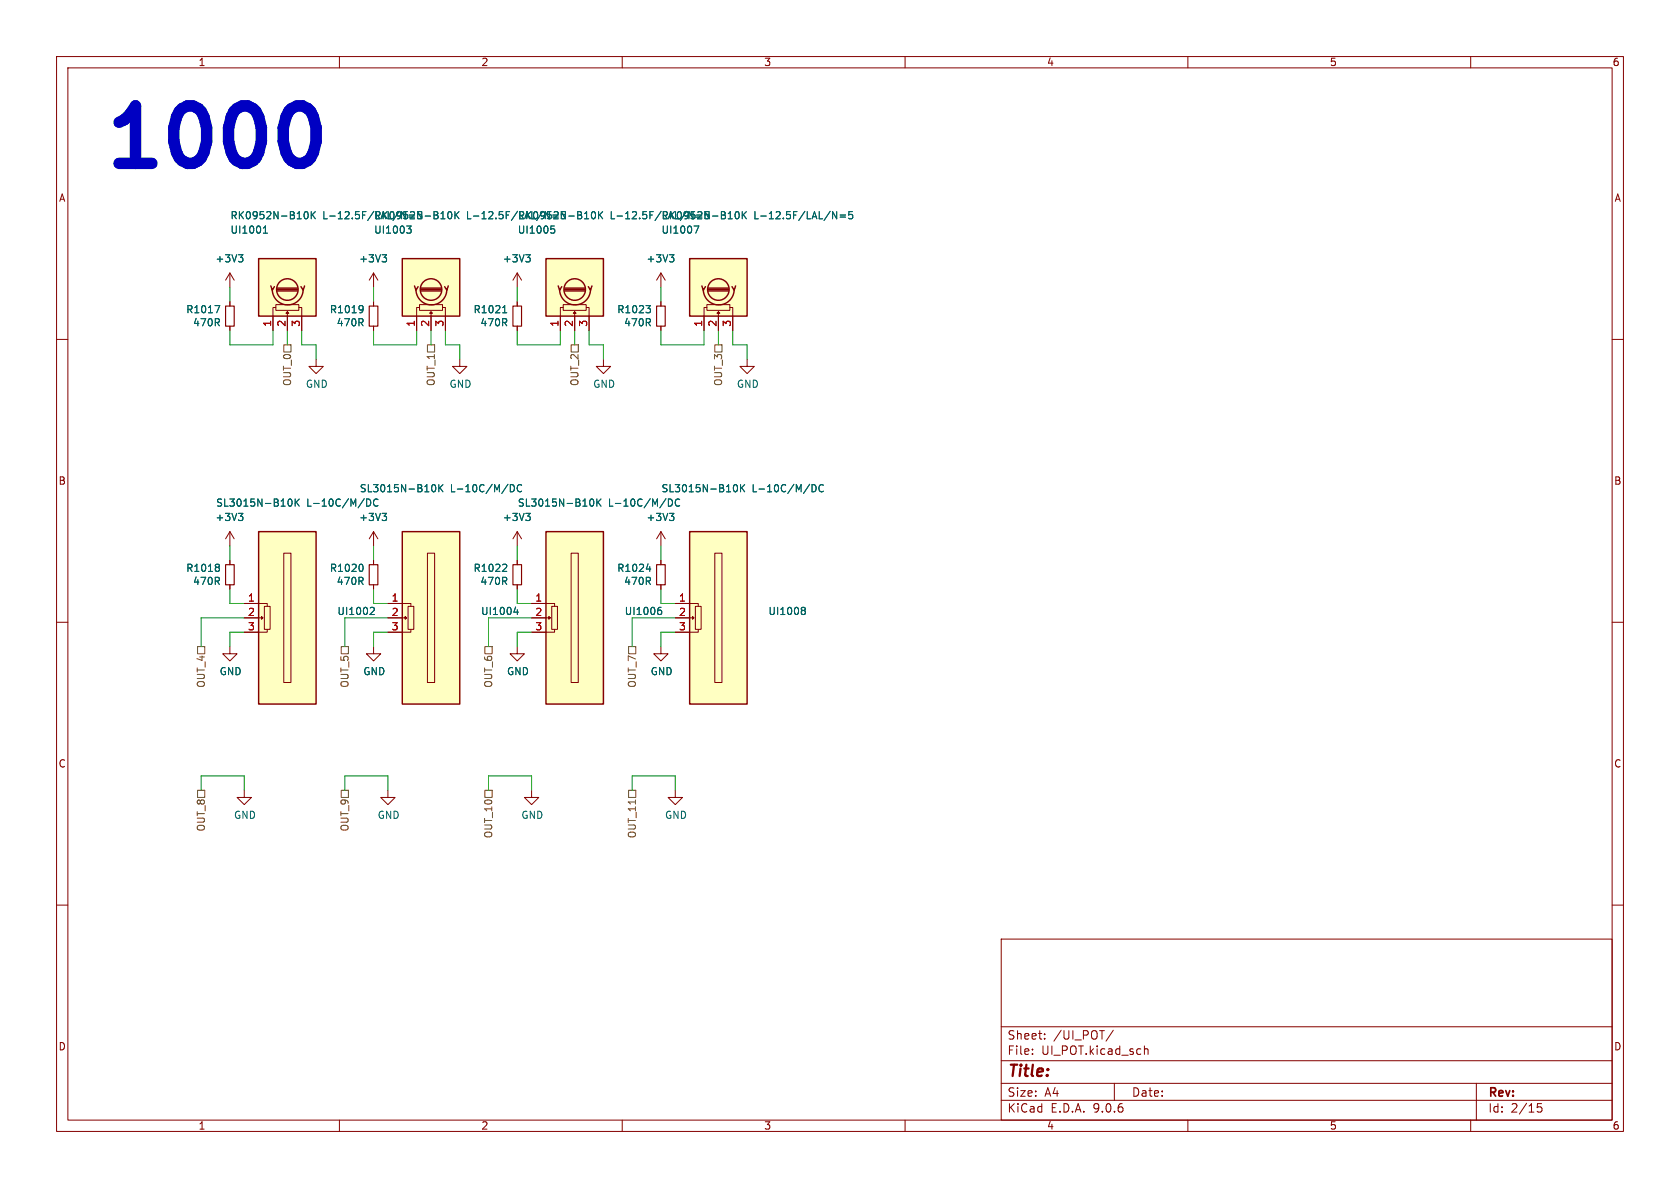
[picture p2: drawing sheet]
<svg xmlns="http://www.w3.org/2000/svg" width="297mm" height="210mm" viewBox="0 0 297 210" stroke-linecap="round" stroke-linejoin="round" font-family="sans-serif">
<g fill="none" stroke="#840000" stroke-width=".18">
<path d="M10 10h277v190h-277zM12 12h273v186h-273zM60 10v2M110 10v2M160 10v2M210 10v2M260 10v2M40.6 53.3v.8M40.6 57.7v.7M10 60h2M285 60h2M10 110h2"/>
<path d="M285 110h2M10 160h2M177 166h108v32h-108zM285 160h2M60 198v2M110 198v2M160 198v2M177 194.5h108M177 191.5h108M177 187.5h108M177 181.5h108M182.5 186.3v.1"/>
<path d="M182.5 185.5v.1M184.7 183.6v.1M184.7 182.8v.1M196.8 182.1l-1.3 2M197 191.5v3M202.3 184.9v1.5M202.3 185.5l.2-.1 .4 .1 .1 .9M210 198v2M260 198v2M261 191.5v6.5M272.5 195.1h-.7l-.1 .7 .3-.1h.5l.1 .3-.1 .5-.2 .1-.6-.1"/>
</g>
<path d="M39.9 54.1h1.5v3.6h-1.5z" fill="none" stroke="#840000" stroke-width=".2"/>
<path d="M38 54h.8l-.5 1.3" fill="none" stroke="#006464" stroke-width=".18"/>
<path d="M121.9 45.7h10.2v10.2h-10.2z" fill="#ffffc2"/>
<g fill="none" stroke="#840000" stroke-width=".25">
<path d="M121.9 45.7h10.2v10.2h-10.2zM124.1 50.5l.2 .8 .4-.6M124.3 51.2a2.73 2.73 0 0 0 2.8 2.7 2.73 2.73 0 0 0 2.7-2.7M125.2 51.4h3.6M125.2 51.2h3.6M125.2 50.9h3.6M130 50.5l-.2 .8-.4-.6"/>
<circle cx="127" cy="51.2" r="1.9"/>
</g>
<path d="M125 53.8h4v1.1h-4zM125 54.4h-.5v4M127 55.1l.3 .3h-.6l.3-.3v3.3M129 54.4h.5v4M66 94l-.7 1.3M66 94l.8 1.3M66 94v2.5M91.4 99.1v.7M91.4 103.4v.7M116.8 114.3v1.3h1.3l-1.3 1.2-1.2-1.2h1.2M119.4 139.7v1.3h1.2l-1.2 1.2-1.3-1.2h1.3" fill="none" stroke="#840000" stroke-width=".18"/>
<path d="M122.7 39.9h.8l-.5 1.3M130 37.7l.3-.3a.68 .68 0 0 1 .4 .6 .68 .68 0 0 1-.4 .7l-.3-.3M131.2 37.4v1.3M131.4 38l.5 .7M131.9 37.4l-.7 .7M147.2 37.4l.7 1.3v-1.3M148.5 38h1M148.5 38.4h1M150.7 37.4h-.6l-.1 .6 .2-.1 .4 .1 .2 .1-.1 .5-.2 .1-.5-.1M67.6 90.7h.7l-.4 .5M68.1 91.2l.2 .3v.3l-.2 .2M89.3 99.7l.3 .3-.1 .3-.7 .7h.8" fill="none" stroke="#006464" stroke-width=".18"/>
<path d="M90.7 99.8h1.5v3.6h-1.5z" fill="none" stroke="#840000" stroke-width=".2"/>
<path d="M71.1 94h10.2v30.5h-10.2z" fill="#ffffc2"/>
<path d="M71.1 94h10.2v30.5h-10.2z" fill="none" stroke="#840000" stroke-width=".25"/>
<path d="M75.6 97.8h1.2v22.9h-1.2zM66 114.3v1.3h1.3l-1.3 1.2-1.2-1.2h1.2M68.6 106.7h4v.5M68.6 109.2h3.3l-.3-.2v.5l.3-.3M72.1 107.2h1.1v4.1h-1.1zM72.6 111.3v.5h-4" fill="none" stroke="#840000" stroke-width=".18"/>
<path d="M76.4 85.9l.2-.2a.68 .68 0 0 1 .5 .6 .68 .68 0 0 1-.5 .6l-.2-.2M77.6 85.7v1.2M77.8 86.2l.5 .7M78.3 85.7l-.7 .7M90.2 85.7a.64 .64 0 0 1 .8 .6 .64 .64 0 0 1-.8 .6zM92.2 85.8a.6 .6 0 0 0-.8 .4 .6 .6 0 0 0 .6 .7l.2-.1M90.9 108.2h.7M91.5 107.8v.8" fill="none" stroke="#006464" stroke-width=".18"/>
<path d="M121.9 94h10.2v30.5h-10.2z" fill="#ffffc2"/>
<path d="M121.9 94h10.2v30.5h-10.2z" fill="none" stroke="#840000" stroke-width=".25"/>
<g fill="none" stroke="#840000" stroke-width=".18">
<path d="M40.6 48.3l-.7 1.2M40.6 48.3l.8 1.2M40.6 48.3v2.5M66 48.3v2.5M66 53.3v.8M66 57.7v.7M66 48.3l-.7 1.2M66 48.3l.8 1.2M132.1 63.5v1.3h1.2l-1.2 1.2-1.3-1.2h1.3M40.6 99.1v.7M126.4 97.8h1.2v22.9h-1.2zM40.6 114.3v1.3h1.3l-1.3 1.2-1.2-1.2h1.2"/>
<path d="M40.6 103.4v.7M119.4 106.7h4v.5M119.4 109.2h3.3l-.3-.2v.5l.3-.3M122.9 107.2h1.1v4.1h-1.1zM123.4 111.3v.5h-4"/>
</g>
<g fill="none" stroke="#006464" stroke-width=".18">
<path d="M42.2 45h.7l-.4 .5M42.7 45.5l.2 .3v.3l-.2 .2M63.9 54l.2 .1a1.03 1.03 0 0 1-.2 1.1M64.2 54.6l-.3 .2M67.6 45h.7l-.4 .5M68.1 45.5l.2 .3v.3l-.2 .2M38.5 99.7l.3 .3-.3 .3 .3 .2v.3l-.3 .2M129.7 85.9l.3-.2a.68 .68 0 0 1 .4 .6 .68 .68 0 0 1-.4 .6l-.3-.2M130.9 85.7v1.2M131.1 86.2l.5 .7M131.6 85.7l-.7 .7M143.6 85.7a.64 .64 0 0 1 .7 .6 .64 .64 0 0 1-.7 .6z"/>
<path d="M145.6 85.8a.6 .6 0 0 0-.9 .4 .6 .6 0 0 0 .6 .7l.3-.1M141.9 107.4h.2l.3 .2-.3 .3M141.9 107.9h.2M142.1 107.9l.3 .2v.3l-.1 .2h-.4"/>
</g>
<path d="M65.3 54.1h1.5v3.6h-1.5zM39.9 99.8h1.5v3.6h-1.5z" fill="none" stroke="#840000" stroke-width=".2"/>
<path d="M45.7 45.7h10.2v10.2h-10.2z" fill="#ffffc2"/>
<g fill="none" stroke="#840000" stroke-width=".25">
<path d="M45.7 45.7h10.2v10.2h-10.2zM47.9 50.5l.2 .8 .4-.6M48.1 51.2a2.73 2.73 0 0 0 2.8 2.7 2.73 2.73 0 0 0 2.7-2.7M49 51.4h3.6M49 51.2h3.6M49 50.9h3.6M53.8 50.5l-.2 .8-.4-.6"/>
<circle cx="50.8" cy="51.2" r="1.9"/>
</g>
<path d="M48.8 53.8h4v1.1h-4zM48.8 54.4h-.5v4M50.8 55.1l.3 .3h-.6l.3-.3v3.3M52.8 54.4h.5v4M43.2 139.7v1.3h1.2l-1.2 1.2-1.3-1.2h1.3" fill="none" stroke="#840000" stroke-width=".18"/>
<path d="M53.8 37.7l.3-.3a.68 .68 0 0 1 .4 .6 .68 .68 0 0 1-.4 .7l-.3-.3M55 37.4v1.3M55.2 38l.5 .7M55.7 37.4l-.7 .7M46.6 41.2h.7M46.6 40.3l.3-.4v1.3" fill="none" stroke="#006464" stroke-width=".18"/>
<path d="M96.5 45.7h10.2v10.2h-10.2z" fill="#ffffc2"/>
<g fill="none" stroke="#840000" stroke-width=".25">
<path d="M96.5 45.7h10.2v10.2h-10.2zM98.7 50.5l.2 .8 .4-.6M98.9 51.2a2.73 2.73 0 0 0 2.8 2.7 2.73 2.73 0 0 0 2.7-2.7M99.8 51.4h3.6M99.8 51.2h3.6M99.8 50.9h3.6M104.6 50.5l-.2 .8-.4-.6"/>
<circle cx="101.6" cy="51.2" r="1.9"/>
</g>
<g fill="none" stroke="#840000" stroke-width=".18">
<path d="M99.6 53.8h4v1.1h-4zM99.6 54.4h-.5v4M101.6 55.1l.3 .3h-.6l.3-.3v3.3M103.6 54.4h.5v4M116.8 48.3v2.5M116.8 53.3v.8M116.8 57.7v.7M116.8 48.3l-.7 1.2M116.8 48.3l.8 1.2M40.6 94l-.7 1.3M40.6 94l.8 1.3M40.6 94v2.5"/>
<path d="M66 99.1v.7M66 103.4v.7M94 139.7v1.3h1.2l-1.2 1.2-1.3-1.2h1.3"/>
</g>
<g fill="none" stroke="#006464" stroke-width=".18">
<path d="M97.4 39.9h.6M104.6 37.7l.3-.3a.68 .68 0 0 1 .4 .6 .68 .68 0 0 1-.4 .7l-.3-.3M105.8 37.4v1.3M106 38l.5 .7M106.5 37.4l-.7 .7M97.5 40.4h.3l.3 .3-.1 .4-.5 .1M114.2 54h.8l-.4 .5M114.7 54.5l.3 .2v.3l-.3 .3M118.4 45h.7l-.4 .5M118.9 45.5l.2 .3v.3l-.2 .2M42.2 90.7h.7l-.4 .5M42.7 91.2l.2 .3v.3l-.2 .2"/>
<path d="M63.9 99.7a.79 .79 0 0 1 0 1.3"/>
</g>
<path d="M116.1 54.1h1.5v3.6h-1.5zM65.3 99.8h1.5v3.6h-1.5z" fill="none" stroke="#840000" stroke-width=".2"/>
<path d="M45.7 94h10.2v30.5h-10.2z" fill="#ffffc2"/>
<path d="M45.7 94h10.2v30.5h-10.2z" fill="none" stroke="#840000" stroke-width=".25"/>
<path d="M55.9 63.5v1.3h1.2l-1.2 1.2-1.3-1.2h1.3M106.7 63.5v1.3h1.2l-1.2 1.2-1.3-1.2h1.3M50.2 97.8h1.2v22.9h-1.2zM43.2 106.7h4v.5M43.2 109.2h3.3l-.3-.2v.5l.3-.3M46.7 107.2h1.1v4.1h-1.1zM47.2 111.3v.5h-4" fill="none" stroke="#840000" stroke-width=".18"/>
<path d="M51 88.5l.2-.3a.68 .68 0 0 1 .5 .6 .68 .68 0 0 1-.5 .7l-.2-.3M52.2 88.2v1.3M52.4 88.8l.5 .7M52.9 88.2l-.7 .7M64.8 88.2a.64 .64 0 0 1 .8 .6 .64 .64 0 0 1-.8 .7zM66.8 88.3a.6 .6 0 0 0-.8 .5 .6 .6 0 0 0 .6 .7l.2-.1M65.6 107.4h.5l.1 .3-.8 .9h.8" fill="none" stroke="#006464" stroke-width=".18"/>
<path d="M71.1 45.7h10.2v10.2h-10.2z" fill="#ffffc2"/>
<g fill="none" stroke="#840000" stroke-width=".25">
<path d="M71.1 45.7h10.2v10.2h-10.2zM73.3 50.5l.2 .8 .4-.6M73.5 51.2a2.73 2.73 0 0 0 2.8 2.7 2.73 2.73 0 0 0 2.7-2.7M74.4 51.4h3.6M74.4 51.2h3.6M74.4 50.9h3.6M79.2 50.5l-.2 .8-.4-.6"/>
<circle cx="76.2" cy="51.2" r="1.9"/>
</g>
<path d="M74.2 53.8h4v1.1h-4zM74.2 54.4h-.5v4M76.2 55.1l.3 .3h-.6l.3-.3v3.3M78.2 54.4h.5v4M91.4 48.3l-.7 1.2M91.4 48.3l.8 1.2M91.4 48.3v2.5M81.3 63.5v1.3h1.2l-1.2 1.2-1.3-1.2h1.3" fill="none" stroke="#840000" stroke-width=".18"/>
<path d="M71.9 39.9h.8l-.4 .5 .3 .2 .1 .4-.3 .2h-.3M79.2 37.7l.3-.3a.68 .68 0 0 1 .4 .6 .68 .68 0 0 1-.4 .7l-.3-.3M80.4 37.4v1.3M80.6 38l.5 .7M81.1 37.4l-.7 .7M93 45h.7l-.4 .5M93.5 45.5l.2 .3v.3l-.2 .2" fill="none" stroke="#006464" stroke-width=".18"/>
<path d="M96.5 94h10.2v30.5h-10.2z" fill="#ffffc2"/>
<path d="M96.5 94h10.2v30.5h-10.2z" fill="none" stroke="#840000" stroke-width=".25"/>
<g fill="none" stroke="#840000" stroke-width=".18">
<path d="M40.6 53.3v.8M40.6 57.7v.7M48.3 55.9v2.5M50.8 55.9v2.5M53.3 55.9v2.5M66 53.3v.8M66 57.7v.7M73.7 55.9v2.5M76.2 55.9v2.5M78.7 55.9v2.5M91.4 53.3v.8M91.4 57.7v.7"/>
<path d="M99.1 55.9v2.5M101.6 55.9v2.5M104.1 55.9v2.5M116.8 53.3v.8M116.8 57.7v.7M124.5 55.9v2.5M127 55.9v2.5M129.5 55.9v2.5M40.6 99.1v.7M66 99.1v.7M91.4 94l-.7 1.3M91.4 94l.8 1.3"/>
<path d="M91.4 94v2.5M91.4 99.1v.7M101 97.8h1.2v22.9h-1.2zM116.8 94l-.7 1.3M116.8 94l.8 1.3M116.8 94v2.5M116.8 99.1v.7M40.6 103.4v.7M43.2 106.7h2.5M43.2 109.2h2.5M43.2 111.8h2.5M66 103.4v.7"/>
<path d="M68.6 106.7h2.5M68.6 109.2h2.5M68.6 111.8h2.5M91.4 114.3v1.3h1.3l-1.3 1.2-1.2-1.2h1.2M91.4 103.4v.7M94 106.7h4v.5M94 109.2h3.3l-.3-.2v.5l.3-.3M97.5 107.2h1.1v4.1h-1.1zM98 111.3v.5h-4M116.8 103.4v.7M119.4 106.7h2.5M119.4 109.2h2.5"/>
<path d="M119.4 111.8h2.5M68.6 139.7v1.3h1.2l-1.2 1.2-1.3-1.2h1.3"/>
</g>
<g fill="none" stroke="#006464" stroke-width=".18">
<path d="M53.8 37.7l.3-.3a.68 .68 0 0 1 .4 .6 .68 .68 0 0 1-.4 .7l-.3-.3M55 37.4v1.3M55.2 38l.5 .7M55.7 37.4l-.7 .7M71.9 39.9h.8l-.4 .5 .3 .2 .1 .4-.3 .2h-.3M79.2 37.7l.3-.3a.68 .68 0 0 1 .4 .6 .68 .68 0 0 1-.4 .7l-.3-.3M80.4 37.4v1.3M80.6 38l.5 .7M81.1 37.4l-.7 .7M97.4 39.9h.6M104.6 37.7l.3-.3a.68 .68 0 0 1 .4 .6 .68 .68 0 0 1-.4 .7l-.3-.3M105.8 37.4v1.3"/>
<path d="M106 38l.5 .7M106.5 37.4l-.7 .7M122.7 39.9h.8l-.5 1.3M130 37.7l.3-.3a.68 .68 0 0 1 .4 .6 .68 .68 0 0 1-.4 .7l-.3-.3M131.2 37.4v1.3M131.4 38l.5 .7M131.9 37.4l-.7 .7M147.2 37.4l.7 1.3v-1.3M148.5 38h1M148.5 38.4h1M150.7 37.4h-.6l-.1 .6 .2-.1 .4 .1 .2 .1-.1 .5-.2 .1-.5-.1M38 54h.8l-.5 1.3"/>
<path d="M42.2 45h.7l-.4 .5M42.7 45.5l.2 .3v.3l-.2 .2M46.6 41.2h.7M46.6 40.3l.3-.4v1.3M63.9 54l.2 .1a1.03 1.03 0 0 1-.2 1.1M64.2 54.6l-.3 .2M67.6 45h.7l-.4 .5M68.1 45.5l.2 .3v.3l-.2 .2M88.9 55.3h.7M89 54.3l.2-.3v1.3M93 45h.7l-.4 .5M93.5 45.5l.2 .3v.3l-.2 .2"/>
<path d="M97.5 40.4h.3l.3 .3-.1 .4-.5 .1M114.2 54h.8l-.4 .5M114.7 54.5l.3 .2v.3l-.3 .3M118.4 45h.7l-.4 .5M118.9 45.5l.2 .3v.3l-.2 .2M38.5 99.7l.3 .3-.3 .3 .3 .2v.3l-.3 .2M42.2 90.7h.7l-.4 .5M42.7 91.2l.2 .3v.3l-.2 .2M51 88.5l.2-.3a.68 .68 0 0 1 .5 .6 .68 .68 0 0 1-.5 .7l-.2-.3M52.2 88.2v1.3M52.4 88.8l.5 .7M52.9 88.2l-.7 .7"/>
<path d="M63.9 99.7a.79 .79 0 0 1 0 1.3M64.8 88.2a.64 .64 0 0 1 .8 .6 .64 .64 0 0 1-.8 .7zM66.8 88.3a.6 .6 0 0 0-.8 .5 .6 .6 0 0 0 .6 .7l.2-.1M67.6 90.7h.7l-.4 .5M68.1 91.2l.2 .3v.3l-.2 .2M76.4 85.9l.2-.2a.68 .68 0 0 1 .5 .6 .68 .68 0 0 1-.5 .6l-.2-.2M77.6 85.7v1.2M77.8 86.2l.5 .7M78.3 85.7l-.7 .7M89.3 99.7l.3 .3-.1 .3-.7 .7h.8M90.2 85.7a.64 .64 0 0 1 .8 .6 .64 .64 0 0 1-.8 .6zM92.2 85.8a.6 .6 0 0 0-.8 .4 .6 .6 0 0 0 .6 .7l.2-.1"/>
<path d="M93 90.7h.7l-.4 .5M93.5 91.2l.2 .3v.3l-.2 .2M104.3 88.5l.3-.3a.68 .68 0 0 1 .4 .6 .68 .68 0 0 1-.4 .7l-.3-.3M105.5 88.2v1.3M105.7 88.8l.5 .7M106.2 88.2l-.7 .7M118.2 88.2a.64 .64 0 0 1 .7 .6 .64 .64 0 0 1-.7 .7zM118.4 90.7h.7l-.4 .5M118.9 91.2l.2 .3v.3l-.2 .2M120.2 88.3a.6 .6 0 0 0-.9 .5 .6 .6 0 0 0 .6 .7l.3-.1M129.7 85.9l.3-.2a.68 .68 0 0 1 .4 .6 .68 .68 0 0 1-.4 .6l-.3-.2M130.9 85.7v1.2"/>
<path d="M131.1 86.2l.5 .7M131.6 85.7l-.7 .7M143.6 85.7a.64 .64 0 0 1 .7 .6 .64 .64 0 0 1-.7 .6zM145.6 85.8a.6 .6 0 0 0-.9 .4 .6 .6 0 0 0 .6 .7l.3-.1M65.6 107.4h.5l.1 .3-.8 .9h.8M90.9 108.2h.7M91.5 107.8v.8M114.3 100.6h.7M114.9 100.2v.8M116.5 107.8h.2l.3 .3-.1 .4-.4 .1M116.9 107.4h-.4M141.9 107.4h.2l.3 .2-.3 .3"/>
<path d="M141.9 107.9h.2M142.1 107.9l.3 .2v.3l-.1 .2h-.4"/>
</g>
<path d="M90.7 54.1h1.5v3.6h-1.5zM116.1 99.8h1.5v3.6h-1.5z" fill="none" stroke="#840000" stroke-width=".2"/>
<path d="M50.2 61h1.2v1.2h-1.2zM75.6 61h1.2v1.2h-1.2zM101 61h1.2v1.2h-1.2zM126.4 61h1.2v1.2h-1.2zM34.9 114.3h1.3v1.3h-1.3zM60.3 114.3h1.3v1.3h-1.3zM85.7 114.3h1.3v1.3h-1.3zM111.1 114.3h1.3v1.3h-1.3zM34.9 139.7h1.3v1.3h-1.3zM60.3 139.7h1.3v1.3h-1.3zM85.7 139.7h1.3v1.3h-1.3zM111.1 139.7h1.3v1.3h-1.3z" fill="none" stroke="#725600" stroke-width=".18"/>
<g fill="none" stroke="#009600" stroke-width=".18">
<path d="M40.6 58.4v2.6h7.7v-2.6M40.6 50.8v2.5M50.8 58.4v2.6M53.3 58.4v2.6h2.6v2.5M66 58.4v2.6h7.7v-2.6M66 50.8v2.5M76.2 58.4v2.6M78.7 58.4v2.6h2.6v2.5M91.4 58.4v2.6h7.7v-2.6M91.4 50.8v2.5M101.6 58.4v2.6M104.1 58.4v2.6h2.6v2.5"/>
<path d="M116.8 58.4v2.6h7.7v-2.6M116.8 50.8v2.5M127 58.4v2.6M129.5 58.4v2.6h2.6v2.5M40.6 96.5v2.6M66 96.5v2.6M91.4 96.5v2.6M116.8 96.5v2.6M40.6 104.1v2.6h2.6M43.2 111.8h-2.6v2.5M43.2 109.2h-7.6v5.1M66 104.1v2.6h2.6"/>
<path d="M68.6 109.2h-7.6v5.1M68.6 111.8h-2.6v2.5M91.4 104.1v2.6h2.6M94 109.2h-7.6v5.1M94 111.8h-2.6v2.5M116.8 104.1v2.6h2.6M119.4 109.2h-7.6v5.1M119.4 111.8h-2.6v2.5M35.6 139.7v-2.5h7.6v2.5M61 139.7v-2.5h7.6v2.5M86.4 139.7v-2.5h7.6v2.5M111.8 139.7v-2.5h7.6v2.5"/>
</g>
<path d="M53.5 18.7l.9 .5 .5 .5a8.6 8.6 0 0 1 0 8.2l-.5 .5-.9 .5" fill="none" stroke="#0000c2" stroke-width="2"/>
<text font-size="14.2" fill="#0000c2" x="17.8" y="30.2">1000</text>
<text font-size="2.8" fill="#840000" x="178" y="190.9">Title:</text>
<g font-size="2.1" fill="#840000">
<text x="178" y="184">Sheet:</text>
<text x="186.2" y="184">/UI_POT/</text>
<text x="178" y="186.7">File:</text>
<text x="184.1" y="186.7">UI_POT.kicad_sch</text>
<text x="178" y="196.9">KiCad</text>
<text x="178" y="194.1">Size:</text>
<text x="184.7" y="194.1">A4</text>
<text x="185.7" y="196.9">E.D.A.</text>
<text x="193.3" y="196.9">9.0.6</text>
<text x="200" y="194.1">Date:</text>
<text x="263" y="194.3">Rev:</text>
<text x="263" y="196.9">Id:</text>
<text x="267.1" y="196.9">2/15</text>
</g>
<g font-size="1.8" fill="#840000">
<text x="35" y="11.9">1</text>
<text x="85" y="11.9">2</text>
<text x="135" y="11.9">3</text>
<text x="185" y="11.9">4</text>
<text x="235" y="11.9">5</text>
<text x="285" y="11.9">6</text>
<text x="10.3" y="35.9">A</text>
<text x="285.3" y="35.9">A</text>
<text x="10.3" y="85.9">B</text>
<text x="285.3" y="85.9">B</text>
<text x="10.3" y="135.9">C</text>
<text x="285.3" y="135.9">C</text>
<text x="10.3" y="185.9">D</text>
<text x="285.3" y="185.9">D</text>
<text x="35" y="199.9">1</text>
<text x="85" y="199.9">2</text>
<text x="135" y="199.9">3</text>
<text x="185" y="199.9">4</text>
<text x="235" y="199.9">5</text>
<text x="285" y="199.9">6</text>
</g>
<g font-size="1.8" fill="#006464">
<text x="40.6" y="41.5">UI1001</text>
<text x="40.6" y="39">RK0952N-B10K</text>
<text x="57.1" y="39">L-12.5F/LAL/N=5</text>
<text x="66" y="41.5">UI1003</text>
<text x="66" y="39">RK0952N-B10K</text>
<text x="82.5" y="39">L-12.5F/LAL/N=5</text>
<text x="91.4" y="41.5">UI1005</text>
<text x="91.4" y="39">RK0952N-B10K</text>
<text x="107.9" y="39">L-12.5F/LAL/N=5</text>
<text x="116.8" y="41.5">UI1007</text>
<text x="116.8" y="39">RK0952N-B10K</text>
<text x="133.3" y="39">L-12.5F/LAL/N=5</text>
<text x="38" y="46.6">+3V3</text>
<text x="63.4" y="46.6">+3V3</text>
<text x="88.8" y="46.6">+3V3</text>
<text x="114.2" y="46.6">+3V3</text>
<text x="32.8" y="55.6">R1017</text>
<text x="34" y="57.9">470R</text>
<text x="58.2" y="55.6">R1019</text>
<text x="59.4" y="57.9">470R</text>
<text x="83.6" y="55.6">R1021</text>
<text x="84.8" y="57.9">470R</text>
<text x="109" y="55.6">R1023</text>
<text x="110.2" y="57.9">470R</text>
<text x="54" y="68.8">GND</text>
<text x="79.4" y="68.8">GND</text>
<text x="104.8" y="68.8">GND</text>
<text x="130.2" y="68.8">GND</text>
<text x="38.1" y="89.8">SL3015N-B10K</text>
<text x="54.2" y="89.8">L-10C/M/DC</text>
<text x="63.5" y="87.2">SL3015N-B10K</text>
<text x="79.6" y="87.2">L-10C/M/DC</text>
<text x="91.4" y="89.8">SL3015N-B10K</text>
<text x="107.6" y="89.8">L-10C/M/DC</text>
<text x="116.8" y="87.2">SL3015N-B10K</text>
<text x="133" y="87.2">L-10C/M/DC</text>
<text x="38" y="92.3">+3V3</text>
<text x="63.4" y="92.3">+3V3</text>
<text x="88.8" y="92.3">+3V3</text>
<text x="114.2" y="92.3">+3V3</text>
<text x="32.8" y="101.3">R1018</text>
<text x="58.2" y="101.3">R1020</text>
<text x="83.6" y="101.3">R1022</text>
<text x="109" y="101.3">R1024</text>
<text x="34" y="103.6">470R</text>
<text x="59.4" y="103.6">470R</text>
<text x="84.8" y="103.6">470R</text>
<text x="110.2" y="103.6">470R</text>
<text x="59.5" y="108.9">UI1002</text>
<text x="84.9" y="108.9">UI1004</text>
<text x="110.3" y="108.9">UI1006</text>
<text x="135.7" y="108.9">UI1008</text>
<text x="38.7" y="119.6">GND</text>
<text x="64.1" y="119.6">GND</text>
<text x="89.5" y="119.6">GND</text>
<text x="114.9" y="119.6">GND</text>
<text x="41.3" y="145">GND</text>
<text x="66.7" y="145">GND</text>
<text x="92.1" y="145">GND</text>
<text x="117.5" y="145">GND</text>
</g>
<g font-size="1.8" fill="#a90000">
<text x="48" y="57.9" transform="rotate(-90 48 57.9)">1</text>
<text x="50.5" y="57.9" transform="rotate(-90 50.5 57.9)">2</text>
<text x="53.1" y="57.9" transform="rotate(-90 53.1 57.9)">3</text>
<text x="73.4" y="57.9" transform="rotate(-90 73.4 57.9)">1</text>
<text x="75.9" y="57.9" transform="rotate(-90 75.9 57.9)">2</text>
<text x="78.5" y="57.9" transform="rotate(-90 78.5 57.9)">3</text>
<text x="98.8" y="57.9" transform="rotate(-90 98.8 57.9)">1</text>
<text x="101.3" y="57.9" transform="rotate(-90 101.3 57.9)">2</text>
<text x="103.9" y="57.9" transform="rotate(-90 103.9 57.9)">3</text>
<text x="124.2" y="57.9" transform="rotate(-90 124.2 57.9)">1</text>
<text x="126.7" y="57.9" transform="rotate(-90 126.7 57.9)">2</text>
<text x="129.3" y="57.9" transform="rotate(-90 129.3 57.9)">3</text>
<text x="43.7" y="106.4">1</text>
<text x="69.1" y="106.4">1</text>
<text x="94.5" y="106.4">1</text>
<text x="119.9" y="106.4">1</text>
<text x="43.7" y="109">2</text>
<text x="43.7" y="111.5">3</text>
<text x="69.1" y="109">2</text>
<text x="69.1" y="111.5">3</text>
<text x="94.5" y="109">2</text>
<text x="94.5" y="111.5">3</text>
<text x="119.9" y="109">2</text>
<text x="119.9" y="111.5">3</text>
</g>
<g font-size="1.8" fill="#725600">
<text x="51.7" y="68.3" transform="rotate(-90 51.7 68.3)">OUT_0</text>
<text x="77.1" y="68.3" transform="rotate(-90 77.1 68.3)">OUT_1</text>
<text x="102.5" y="68.3" transform="rotate(-90 102.5 68.3)">OUT_2</text>
<text x="127.9" y="68.3" transform="rotate(-90 127.9 68.3)">OUT_3</text>
<text x="36.4" y="121.7" transform="rotate(-90 36.4 121.7)">OUT_4</text>
<text x="61.8" y="121.7" transform="rotate(-90 61.8 121.7)">OUT_5</text>
<text x="87.2" y="121.7" transform="rotate(-90 87.2 121.7)">OUT_6</text>
<text x="112.6" y="121.7" transform="rotate(-90 112.6 121.7)">OUT_7</text>
<text x="36.4" y="147.1" transform="rotate(-90 36.4 147.1)">OUT_8</text>
<text x="61.8" y="147.1" transform="rotate(-90 61.8 147.1)">OUT_9</text>
<text x="87.2" y="148.3" transform="rotate(-90 87.2 148.3)">OUT_10</text>
<text x="112.6" y="148.3" transform="rotate(-90 112.6 148.3)">OUT_11</text>
</g>
</svg>
